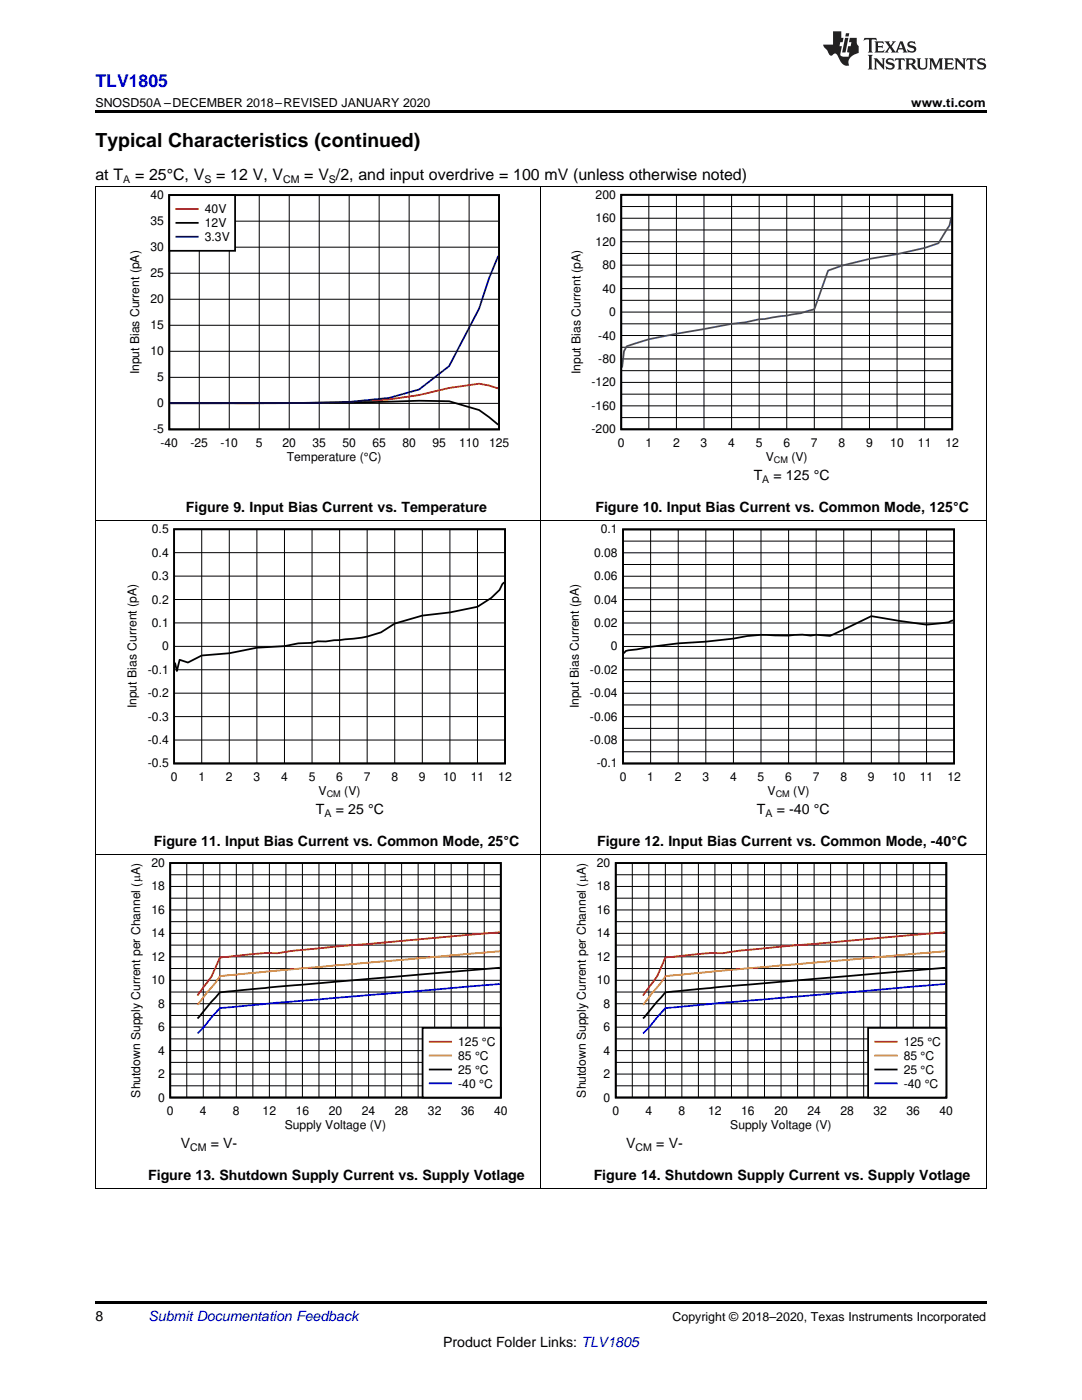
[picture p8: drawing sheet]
<svg xmlns="http://www.w3.org/2000/svg" width="216mm" height="279mm" viewBox="0 0 216 279" stroke-linecap="round" stroke-linejoin="round" font-family="sans-serif">
<path d="M19 259.7h177.8v.5h-177.8z" fill="#000"/>
<path d="M19.1 170.6v66.7M107.9 170.6v66.7M196.8 170.6v66.7M19 237.2h177.8" fill="none" stroke="#000" stroke-width=".2"/>
<path d="M25.6 171.3h75.6v54.7h-75.6z" fill-rule="evenodd" fill="#fff"/>
<path d="M34 172.2h65.9v46.8h-65.9zM99.8 193.1l-44.4 3.8-11.5 1.1-4.5 5.3" fill="none" stroke="#000" stroke-width=".35"/>
<g fill="none" stroke="#000" stroke-width=".2">
<path d="M34 179.3h65.9M34 176.9h65.9M34 174.6h65.9M37.3 172.2v46.8M40.6 172.2v46.8M43.9 172.2v46.8M47.2 172.2v46.8M50.5 172.2v46.8M53.8 172.2v46.8M57.1 172.2v46.8M60.3 172.2v46.8M63.6 172.2v46.8"/>
<path d="M66.9 172.2v46.8M70.2 172.2v46.8M73.5 172.2v46.8M76.8 172.2v46.8M80.1 172.2v46.8M83.4 172.2v46.8M86.7 172.2v46.8M90 172.2v46.8M93.3 172.2v46.8M96.6 172.2v46.8M34 198h65.9M34 195.6h65.9"/>
<path d="M34 193.3h65.9M34 191h65.9M34 188.6h65.9M34 186.3h65.9M34 183.9h65.9M34 181.6h65.9M34 216.7h65.9M34 214.4h65.9M34 212h65.9M34 209.7h65.9M34 207.3h65.9M34 205h65.9"/>
<path d="M34 202.7h65.9M34 200.3h65.9"/>
</g>
<path d="M99.8 186.1l-32.9 2.8-8.2 .8-3.3 .5a68.6 68.6 0 0 0-9.9 .8l-1.6 .1-1.7 3.8-2.8 3.8" fill="none" stroke="#f00" stroke-width=".35"/>
<path d="M99.8 189.8l-39.5 3.4-16.4 1.6-.9 1.3-3.6 4.4" fill="none" stroke="#f90" stroke-width=".35"/>
<path d="M99.8 196.4l-44.4 3.7-11.5 1.1-3.3 3.9-1.2 1.1" fill="none" stroke="#00f" stroke-width=".35"/>
<path d="M84.3 205.1h15.6v13.9h-15.6z" fill-rule="evenodd" fill="#fff"/>
<path d="M84.3 205.1h15.6v13.9h-15.6zM85.8 213.4h4.2" fill="none" stroke="#000" stroke-width=".35"/>
<path d="M85.8 207.9h4.2" fill="none" stroke="#f00" stroke-width=".35"/>
<path d="M85.8 210.7h4.2" fill="none" stroke="#f90" stroke-width=".35"/>
<path d="M85.8 216.2h4.2" fill="none" stroke="#00f" stroke-width=".35"/>
<path d="M114.5 171.3h75.6v54.7h-75.6z" fill-rule="evenodd" fill="#fff"/>
<path d="M122.9 172.2h65.9v46.8h-65.9zM188.7 193.1l-44.4 3.8-11.5 1.1-4.5 5.3" fill="none" stroke="#000" stroke-width=".35"/>
<g fill="none" stroke="#000" stroke-width=".2">
<path d="M122.9 179.3h65.9M122.9 176.9h65.9M122.9 174.6h65.9M126.2 172.2v46.8M129.5 172.2v46.8M132.8 172.2v46.8M136.1 172.2v46.8M139.4 172.2v46.8M142.7 172.2v46.8M146 172.2v46.8M149.2 172.2v46.8M152.5 172.2v46.8"/>
<path d="M155.8 172.2v46.8M159.1 172.2v46.8M162.4 172.2v46.8M165.7 172.2v46.8M169 172.2v46.8M172.3 172.2v46.8M175.6 172.2v46.8M178.9 172.2v46.8M182.2 172.2v46.8M185.5 172.2v46.8M122.9 198h65.9M122.9 195.6h65.9"/>
<path d="M122.9 193.3h65.9M122.9 191h65.9M122.9 188.6h65.9M122.9 186.3h65.9M122.9 183.9h65.9M122.9 181.6h65.9M122.9 216.7h65.9M122.9 214.4h65.9M122.9 212h65.9M122.9 209.7h65.9M122.9 207.3h65.9M122.9 205h65.9"/>
<path d="M122.9 202.7h65.9M122.9 200.3h65.9"/>
</g>
<path d="M188.7 186.1l-32.9 2.8-8.2 .8-3.3 .5a68.6 68.6 0 0 0-9.9 .8l-1.6 .1-1.7 3.8-2.8 3.8" fill="none" stroke="#f00" stroke-width=".35"/>
<path d="M188.7 189.8l-39.5 3.4-16.4 1.6-.9 1.3-3.6 4.4" fill="none" stroke="#f90" stroke-width=".35"/>
<path d="M188.7 196.4l-44.4 3.7-11.5 1.1-3.3 3.9-1.2 1.1" fill="none" stroke="#00f" stroke-width=".35"/>
<path d="M173.2 205.1h15.6v13.9h-15.6z" fill-rule="evenodd" fill="#fff"/>
<path d="M173.2 205.1h15.6v13.9h-15.6zM174.7 213.4h4.2" fill="none" stroke="#000" stroke-width=".35"/>
<path d="M174.7 207.9h4.2" fill="none" stroke="#f00" stroke-width=".35"/>
<path d="M174.7 210.7h4.2" fill="none" stroke="#f90" stroke-width=".35"/>
<path d="M174.7 216.2h4.2" fill="none" stroke="#00f" stroke-width=".35"/>
<path d="M19.1 103.9v66.7M107.9 103.9v66.7M196.8 103.9v66.7M19 170.6h177.8" fill="none" stroke="#000" stroke-width=".2"/>
<path d="M24.9 104.7h77.2v54.6h-77.2z" fill-rule="evenodd" fill="#fff"/>
<path d="M34.7 105.6h66.1v46.8h-66.1zM100.6 116.2l-.4 .4-.5 1.1-1.7 1.6-2.7 1.8-5.5 1.1-5.5 .7-5.5 1.5-2.8 1.8a32.1 32.1 0 0 1-9.3 1.6l-1.7 .2h-1.6l-1.1 .3-2.8 .1-2.7 .6-5.5 .3-5.5 1.1-5.5 .4-2.8 1.4-1.7-.5-.5 2.2-.4-1.7" fill="none" stroke="#000" stroke-width=".35"/>
<g fill="none" stroke="#000" stroke-width=".2">
<path d="M34.7 119.6h66.1M34.7 115h66.1M34.7 110.3h66.1M40.3 105.6v46.8M45.8 105.6v46.8M51.3 105.6v46.8M56.8 105.6v46.8M62.3 105.6v46.8M67.8 105.6v46.8M73.3 105.6v46.8M78.8 105.6v46.8M84.3 105.6v46.8"/>
<path d="M89.8 105.6v46.8M95.3 105.6v46.8M34.7 138.3h66.1M34.7 133.7h66.1M34.7 129h66.1M34.7 124.3h66.1M34.7 147.7h66.1M34.7 143h66.1"/>
</g>
<path d="M113.1 104.7h78.6v54.6h-78.6z" fill-rule="evenodd" fill="#fff"/>
<path d="M124.3 105.7h66.1v46.7h-66.1zM190.2 123.8l-.9 .4-4.4 .5-11-1.7-8.3 3.9-2.7-.2-1.1 .1-1.7-.1-3.9 .1a33.5 33.5 0 0 0-9.9 .6l-5.5 .7-5.5 .3-5.5 .7-4.4 .7-.5 .1-.4 .5" fill="none" stroke="#000" stroke-width=".35"/>
<g fill="none" stroke="#000" stroke-width=".2">
<path d="M19.1 37.3v66.6M107.9 37.3v66.6M196.8 37.3v66.6M19 103.9h177.8M124.3 119.7h66.1M124.3 117.3h66.1M124.3 115h66.1M124.3 112.7h66.1M124.3 110.3h66.1M124.3 108h66.1M129.8 105.7v46.7M135.3 105.7v46.7"/>
<path d="M140.8 105.7v46.7M146.3 105.7v46.7M151.8 105.7v46.7M157.4 105.7v46.7M162.9 105.7v46.7M168.4 105.7v46.7M173.9 105.7v46.7M179.4 105.7v46.7M184.9 105.7v46.7M124.3 138.3h66.1M124.3 136h66.1M124.3 133.7h66.1"/>
<path d="M124.3 131.4h66.1M124.3 129h66.1M124.3 126.7h66.1M124.3 124.3h66.1M124.3 122h66.1M124.3 150h66.1M124.3 147.7h66.1M124.3 145.4h66.1M124.3 143h66.1M124.3 140.7h66.1"/>
</g>
<path d="M25.4 38h76.2v54.6h-76.2z" fill-rule="evenodd" fill="#fff"/>
<path d="M33.8 38.9h65.8v46.8h-65.8zM33.9 80.5a1549.4 1549.4 0 0 0 49.7-.5l6 .1 6 1.7 3.8 3" fill="none" stroke="#000" stroke-width=".35"/>
<g fill="none" stroke="#000" stroke-width=".2">
<path d="M39.8 38.9v46.8M45.7 38.9v46.8M51.7 38.9v46.8M57.7 38.9v46.8M63.7 38.9v46.8M69.7 38.9v46.8M75.7 38.9v46.8M81.6 38.9v46.8M87.6 38.9v46.8M93.6 38.9v46.8M33.8 59.7h65.8M33.8 54.5h65.8"/>
<path d="M33.8 49.3h65.8M33.8 44.1h65.8M33.8 75.3h65.8M33.8 70.1h65.8M33.8 64.9h65.8M33.8 80.5h65.8"/>
</g>
<path d="M99.4 77.5l-1.8-.6-2-.3-6 .8-6 1.4-5.9 .9-8 .6-10 .1-25.8 .1" fill="none" stroke="#f00" stroke-width=".35"/>
<path d="M99.4 51.1l-1.8 4.4-2 6.1-6 11.5-6 4.6-5.9 1.7-8 .8-10 .2-25.8 .1" fill="none" stroke="#000080" stroke-width=".35"/>
<path d="M33.8 38.9h13.1v11.2h-13.1z" fill-rule="evenodd" fill="#fff"/>
<path d="M33.8 38.9h13.1v11.2h-13.1zM35.2 44.5h4.3" fill="none" stroke="#000" stroke-width=".35"/>
<path d="M35.2 41.7h4.3" fill="none" stroke="#f00" stroke-width=".35"/>
<path d="M35.2 47.2h4.3" fill="none" stroke="#000080" stroke-width=".35"/>
<path d="M113.4 37.9h77.9v54.7h-77.9z" fill-rule="evenodd" fill="#fff"/>
<path d="M124 38.9h66v46.8h-66z" fill="none" stroke="#000" stroke-width=".35"/>
<g fill="none" stroke="#000" stroke-width=".2">
<path d="M19 37.2h177.8M129.5 38.9v46.8M135 38.9v46.8M140.5 38.9v46.8M146 38.9v46.8M151.5 38.9v46.8M157 38.9v46.8M162.5 38.9v46.8M168 38.9v46.8M173.5 38.9v46.8M179 38.9v46.8M184.5 38.9v46.8"/>
<path d="M124 59.9h66M124 57.6h66M124 55.3h66M124 52.9h66M124 50.6h66M124 48.2h66M124 45.9h66M124 43.6h66M124 41.2h66M124 78.7h66M124 76.3h66M124 74h66"/>
<path d="M124 71.6h66M124 69.3h66M124 67h66M124 64.6h66M124 62.3h66M124 83.3h66M124 81h66"/>
</g>
<path d="M189.8 43.3l-.3 1.7-2.2 3.5-2.8 1-5.5 1.2-5.5 1-5.5 1.3-2.8 1-2.7 7.7a60 60 0 0 1-11 2l-2.8 .6-2.7 .3-16.5 3.1-4.4 1.4-.6 1-.4 3.2" fill="none" stroke="#295c75" stroke-width=".35"/>
<path d="M19 22h177.8v.5h-177.8z" fill="#000"/>
<g fill="#231f20">
<path d="M172.5 7.6l-.1 .5 .4-.2h.6v.1v2.1l-.2 .4h.9l-.2-.4v-2.1l.1-.1h.5l.5 .2-.2-.5zM174.5 8.3l.2 .3v1.5l-.2 .4h1.8l.2-.6a1.04 1.04 0 0 1-1.3 .2v-.7h.6l.3 .2v-.6l-.3 .2h-.6v-.6l.8-.1 .4 .3-.2-.5zM176.5 8.3l.9 1.1-.9 1.1h.8l-.2-.2 .4-.7 .5 .7-.2 .2h1.5l-.2-.2 .2-.4h.9l.1 .4-.2 .2h1l-.3-.3-.7-1.9h-.5l-.9 2-.8-1 .9-1h-.8l.1 .3-.4 .5-.3-.6 .1-.2zM179.7 8.6l.4 1h-.7zM181.3 8.4a.63 .63 0 0 0-.2 .7 .63 .63 0 0 0 .6 .4l.6 .2 .1 .2a.75 .75 0 0 1-.7 .4 .75 .75 0 0 1-.6-.5l.1 .7 .1-.1a1.11 1.11 0 0 0 1.5-.6 1.13 1.13 0 0 0-1.2-.8l-.1-.4a1.04 1.04 0 0 1 1.2 .2l-.2-.5-.2 .1-.4-.2zM173.2 10.9l.2 .4v2.2l-.2 .4h1l-.3-.4v-2.2l.3-.4zM174.3 11.6l.3 .4v1.5l-.3 .4h.8l-.2-.4v-1.3l1.5 1.7v-1.9l.2-.4h-.7l.2 .4v.9l-1.1-1.3zM177 11.8a.62 .62 0 0 0-.2 .7 .62 .62 0 0 0 .6 .4l.6 .1 .1 .3a.76 .76 0 0 1-.7 .3 .76 .76 0 0 1-.7-.4l.2 .7 .1-.1a1.11 1.11 0 0 0 1.5-.6 1.13 1.13 0 0 0-1.2-.8l-.1-.4a1.04 1.04 0 0 1 1.2 .2l-.2-.6-.2 .1-.5-.1zM178.7 11.6l-.2 .6a.61 .61 0 0 1 .8-.3v1.6l-.2 .4h.9l-.2-.4v-1.6a.63 .63 0 0 1 .7 .3l-.1-.6zM180.6 11.6l.3 .4v1.5l-.3 .4h1l-.2-.2-.1-.8 .6 .2a.76 .76 0 0 0 1.2 .7l-1-1a.58 .58 0 0 0 .6-.5 .58 .58 0 0 0-.5-.6zM181.4 11.9h.1a.45 .45 0 0 1 .5 .1 .45 .45 0 0 1 .1 .5l-.8 .2zM182.9 11.6l.2 .2a2.17 2.17 0 0 0 .3 1.9 .99 .99 0 0 0 1.6-.6v-1.1l.2-.4h-.7l.2 .2a1.92 1.92 0 0 1-.2 1.8 .6 .6 0 0 1-.9-.5v-1.1l.2-.4zM185.4 11.6l.2 .4v1.5l-.2 .4h.7l-.2-.4v-1.4l.8 1.8 .8-1.8v1.4l-.2 .4h.9l-.2-.4v-1.5l.2-.4h-.8l-.6 1.5-.6-1.5zM188.4 11.6l.2 .4v1.5l-.2 .4h1.8l.1-.6a1.04 1.04 0 0 1-1.2 .1v-.6h.5l.4 .2v-.6l-.4 .2h-.5v-.7h.8l.3 .3-.1-.6zM190.5 11.6l.2 .4v1.5l-.2 .4h.7l-.2-.4v-1.3l1.5 1.7v-1.9l.2-.4h-.7l.2 .4v.9l-1.1-1.3zM192.9 11.6l-.1 .6a.61 .61 0 0 1 .7-.3l.1 1.6-.3 .4h1l-.3-.4 .1-1.6a.63 .63 0 0 1 .7 .3l-.1-.6zM195.2 11.8a.62 .62 0 0 0-.2 .7 .62 .62 0 0 0 .6 .4l.6 .1 .1 .3a.76 .76 0 0 1-.7 .3 .76 .76 0 0 1-.6-.4l.1 .7 .1-.1a1.11 1.11 0 0 0 1.6-.6 1.13 1.13 0 0 0-1.3-.8l-.1-.4a1.04 1.04 0 0 1 1.2 .2l-.1-.6-.2 .1-.5-.1z"/>
<path d="M166.2 6.3v2.6h-1.9v.4l.8 .9a.91 .91 0 0 0 1 .8 .56 .56 0 0 1 .5-.3 .56 .56 0 0 1 .5 .3l.4 .8a1.53 1.53 0 0 0 1.9 1.2 1.54 1.54 0 0 1 1-2.1l.9-.3v-1.4a1.52 1.52 0 0 1-.4-1.6h-1.3l-.2 .8h.5l-.2 .8h-.5l-.1 1v.2l.4 .1-.2 .8a1.93 1.93 0 0 1-1.6-.3l.3-1.8h-.5l.2-.8h.4l.2-.8h-.4v-1.3zM168.6 7.6l-.6 2.9h.7l.6-2.9zM168.8 6.6l-.1 .7h.6l.2-.7z"/>
</g>
<text font-size="3.9" x="19" y="29.3">Typical Characteristics (continued)</text>
<text font-size="3.5" fill="#00f" x="19" y="17.3">TLV1805</text>
<g font-size="3.2">
<text x="19" y="36">at T</text>
<text x="27" y="36">= 25°C, V</text>
<text x="43.1" y="36">= 12 V, V</text>
<text x="60.7" y="36">= V /2, and input overdrive = 100 mV (unless otherwise noted)</text>
</g>
<g font-size="2.8">
<text x="150.4" y="95.8">T</text>
<text x="154.3" y="95.8">= 125 °C</text>
<text x="37.1" y="102.2">Figure 9. Input Bias Current vs. Temperature</text>
<text x="118.8" y="102.2">Figure 10. Input Bias Current vs. Common Mode, 125°C</text>
<text x="63" y="162.5">T</text>
<text x="67" y="162.5">= 25 °C</text>
<text x="151" y="162.5">T</text>
<text x="155" y="162.5">= -40 °C</text>
<text x="30.7" y="168.8">Figure 11. Input Bias Current vs. Common Mode, 25°C</text>
<text x="119.1" y="168.8">Figure 12. Input Bias Current vs. Common Mode, -40°C</text>
<text x="36.1" y="229.2">V</text>
<text x="42.1" y="229.2">= V-</text>
<text x="125" y="229.2">V</text>
<text x="131" y="229.2">= V-</text>
<text x="29.6" y="235.5">Figure 13. Shutdown Supply Current vs. Supply Votlage</text>
<text x="118.5" y="235.5">Figure 14. Shutdown Supply Current vs. Supply Votlage</text>
<text x="19" y="263.6">8</text>
<text x="88.4" y="268.9">Product Folder Links: TLV1805</text>
</g>
<text font-size="2.8" fill="#0000c8" x="29.6" y="263.6">Submit Documentation Feedback</text>
<g font-size="2.5">
<text x="19" y="21.4">SNOSD50A –DECEMBER 2018–REVISED JANUARY 2020</text>
<text x="181.8" y="21.4">www.ti.com</text>
<text x="134.2" y="263.6">Copyright © 2018–2020, Texas Instruments Incorporated</text>
</g>
<g font-size="2.4">
<text x="30" y="39.7">40</text>
<text x="118.9" y="39.7">200</text>
<text x="30" y="44.9">35</text>
<text x="40.9" y="42.6">40V</text>
<text x="40.9" y="45.3">12V</text>
<text x="118.9" y="44.4">160</text>
<text x="30" y="50.1">30</text>
<text x="40.9" y="48.1">3.3V</text>
<text x="118.9" y="49">120</text>
<text x="120.2" y="53.7">80</text>
<text x="30" y="55.3">25</text>
<text x="120.2" y="58.4">40</text>
<text x="30" y="65.7">15</text>
<text x="30" y="60.5">20</text>
<text x="121.5" y="63.1">0</text>
<text x="30" y="70.9">10</text>
<text x="119.4" y="67.8">-40</text>
<text x="27.8" y="74.7" transform="rotate(-90 27.8 74.7)">Input Bias Current (pA)</text>
<text x="31.4" y="76.1">5</text>
<text x="115.8" y="74.7" transform="rotate(-90 115.8 74.7)">Input Bias Current (pA)</text>
<text x="118" y="77.1">-120</text>
<text x="119.4" y="72.4">-80</text>
<text x="31.4" y="81.3">0</text>
<text x="118" y="81.8">-160</text>
<text x="30.6" y="86.5">-5</text>
<text x="32" y="89.3">-40</text>
<text x="38" y="89.3">-25</text>
<text x="44" y="89.3">-10</text>
<text x="51.1" y="89.3">5</text>
<text x="56.4" y="89.3">20</text>
<text x="62.4" y="89.3">35</text>
<text x="68.3" y="89.3">50</text>
<text x="74.3" y="89.3">65</text>
<text x="80.3" y="89.3">80</text>
<text x="86.3" y="89.3">95</text>
<text x="91.6" y="89.3">110</text>
<text x="97.6" y="89.3">125</text>
<text x="118" y="86.5">-200</text>
<text x="123.3" y="89.2">0</text>
<text x="128.8" y="89.2">1</text>
<text x="134.3" y="89.2">2</text>
<text x="139.8" y="89.2">3</text>
<text x="145.3" y="89.2">4</text>
<text x="150.8" y="89.2">5</text>
<text x="156.3" y="89.2">6</text>
<text x="161.8" y="89.2">7</text>
<text x="167.3" y="89.2">8</text>
<text x="172.8" y="89.2">9</text>
<text x="177.7" y="89.2">10</text>
<text x="183.2" y="89.2">11</text>
<text x="188.7" y="89.2">12</text>
<text x="57.2" y="92">Temperature (°C)</text>
<text x="152.8" y="92">V</text>
<text x="157.9" y="92">(V)</text>
<text x="30.3" y="106.4">0.5</text>
<text x="119.9" y="106.4">0.1</text>
<text x="30.3" y="111.1">0.4</text>
<text x="118.5" y="111.1">0.08</text>
<text x="30.3" y="115.8">0.3</text>
<text x="118.5" y="115.8">0.06</text>
<text x="30.3" y="125.1">0.1</text>
<text x="30.3" y="120.4">0.2</text>
<text x="118.5" y="125.1">0.02</text>
<text x="118.5" y="120.5">0.04</text>
<text x="32.3" y="129.8">0</text>
<text x="121.9" y="129.8">0</text>
<text x="29.5" y="134.5">-0.1</text>
<text x="117.7" y="134.5">-0.02</text>
<text x="27.3" y="141.4" transform="rotate(-90 27.3 141.4)">Input Bias Current (pA)</text>
<text x="29.5" y="143.8">-0.3</text>
<text x="29.5" y="139.1">-0.2</text>
<text x="115.5" y="141.4" transform="rotate(-90 115.5 141.4)">Input Bias Current (pA)</text>
<text x="117.7" y="143.8">-0.06</text>
<text x="117.7" y="139.1">-0.04</text>
<text x="29.5" y="148.5">-0.4</text>
<text x="117.7" y="148.5">-0.08</text>
<text x="29.5" y="153.2">-0.5</text>
<text x="34.1" y="155.9">0</text>
<text x="39.6" y="155.9">1</text>
<text x="45.1" y="155.9">2</text>
<text x="50.6" y="155.9">3</text>
<text x="56.1" y="155.9">4</text>
<text x="61.6" y="155.9">5</text>
<text x="67.1" y="155.9">6</text>
<text x="72.6" y="155.9">7</text>
<text x="78.1" y="155.9">8</text>
<text x="83.6" y="155.9">9</text>
<text x="88.4" y="155.9">10</text>
<text x="93.9" y="155.9">11</text>
<text x="99.4" y="155.9">12</text>
<text x="119.1" y="153.2">-0.1</text>
<text x="123.7" y="155.9">0</text>
<text x="129.2" y="155.9">1</text>
<text x="134.7" y="155.9">2</text>
<text x="140.2" y="155.9">3</text>
<text x="145.7" y="155.9">4</text>
<text x="151.2" y="155.9">5</text>
<text x="156.7" y="155.9">6</text>
<text x="162.2" y="155.9">7</text>
<text x="167.7" y="155.9">8</text>
<text x="173.2" y="155.9">9</text>
<text x="178" y="155.9">10</text>
<text x="183.5" y="155.9">11</text>
<text x="189" y="155.9">12</text>
<text x="63.6" y="158.7">V</text>
<text x="68.7" y="158.7">(V)</text>
<text x="153.2" y="158.7">V</text>
<text x="158.3" y="158.7">(V)</text>
<text x="30.2" y="173">20</text>
<text x="119.1" y="173">20</text>
<text x="30.2" y="177.7">18</text>
<text x="119.1" y="177.7">18</text>
<text x="30.2" y="182.4">16</text>
<text x="119.1" y="182.4">16</text>
<text x="30.2" y="191.7">12</text>
<text x="30.2" y="187.1">14</text>
<text x="119.1" y="191.7">12</text>
<text x="119.1" y="187.1">14</text>
<text x="30.2" y="196.4">10</text>
<text x="119.1" y="196.4">10</text>
<text x="31.6" y="201.1">8</text>
<text x="120.5" y="201.1">8</text>
<text x="31.6" y="205.8">6</text>
<text x="91.4" y="208.8">125 °C</text>
<text x="120.5" y="205.8">6</text>
<text x="180.3" y="208.8">125 °C</text>
<text x="31.6" y="215.2">2</text>
<text x="31.6" y="210.5">4</text>
<text x="91.4" y="211.5">85 °C</text>
<text x="91.4" y="214.3">25 °C</text>
<text x="120.5" y="215.2">2</text>
<text x="120.5" y="210.5">4</text>
<text x="180.3" y="211.5">85 °C</text>
<text x="180.3" y="214.3">25 °C</text>
<text x="28" y="219" transform="rotate(-90 28 219)">Shutdown Supply Current per Channel (PA)</text>
<text x="31.6" y="219.8">0</text>
<text x="91.4" y="217.1">-40 °C</text>
<text x="116.9" y="219" transform="rotate(-90 116.9 219)">Shutdown Supply Current per Channel (PA)</text>
<text x="120.5" y="219.8">0</text>
<text x="180.3" y="217.1">-40 °C</text>
<text x="33.3" y="222.6">0</text>
<text x="39.9" y="222.6">4</text>
<text x="46.5" y="222.6">8</text>
<text x="52.4" y="222.6">12</text>
<text x="56.8" y="225.4">Supply Voltage (V)</text>
<text x="59" y="222.6">16</text>
<text x="65.6" y="222.6">20</text>
<text x="72.2" y="222.6">24</text>
<text x="78.8" y="222.6">28</text>
<text x="85.4" y="222.6">32</text>
<text x="92" y="222.6">36</text>
<text x="98.6" y="222.6">40</text>
<text x="122.2" y="222.6">0</text>
<text x="128.8" y="222.6">4</text>
<text x="135.4" y="222.6">8</text>
<text x="141.3" y="222.6">12</text>
<text x="145.7" y="225.4">Supply Voltage (V)</text>
<text x="147.9" y="222.6">16</text>
<text x="154.5" y="222.6">20</text>
<text x="161.1" y="222.6">24</text>
<text x="167.7" y="222.6">28</text>
<text x="174.3" y="222.6">32</text>
<text x="180.9" y="222.6">36</text>
<text x="187.5" y="222.6">40</text>
</g>
<g font-size="2.1">
<text x="24.6" y="36.6">A</text>
<text x="40.8" y="36.6">S</text>
<text x="56.5" y="36.6">CM</text>
<text x="65.6" y="36.6">S</text>
<text x="152.1" y="96.4">A</text>
<text x="64.7" y="163.1">A</text>
<text x="152.7" y="163.1">A</text>
<text x="37.9" y="229.7">CM</text>
<text x="126.8" y="229.7">CM</text>
</g>
<g font-size="1.8">
<text x="154.4" y="92.4">CM</text>
<text x="65.2" y="159.1">CM</text>
<text x="154.8" y="159.1">CM</text>
</g>
</svg>
